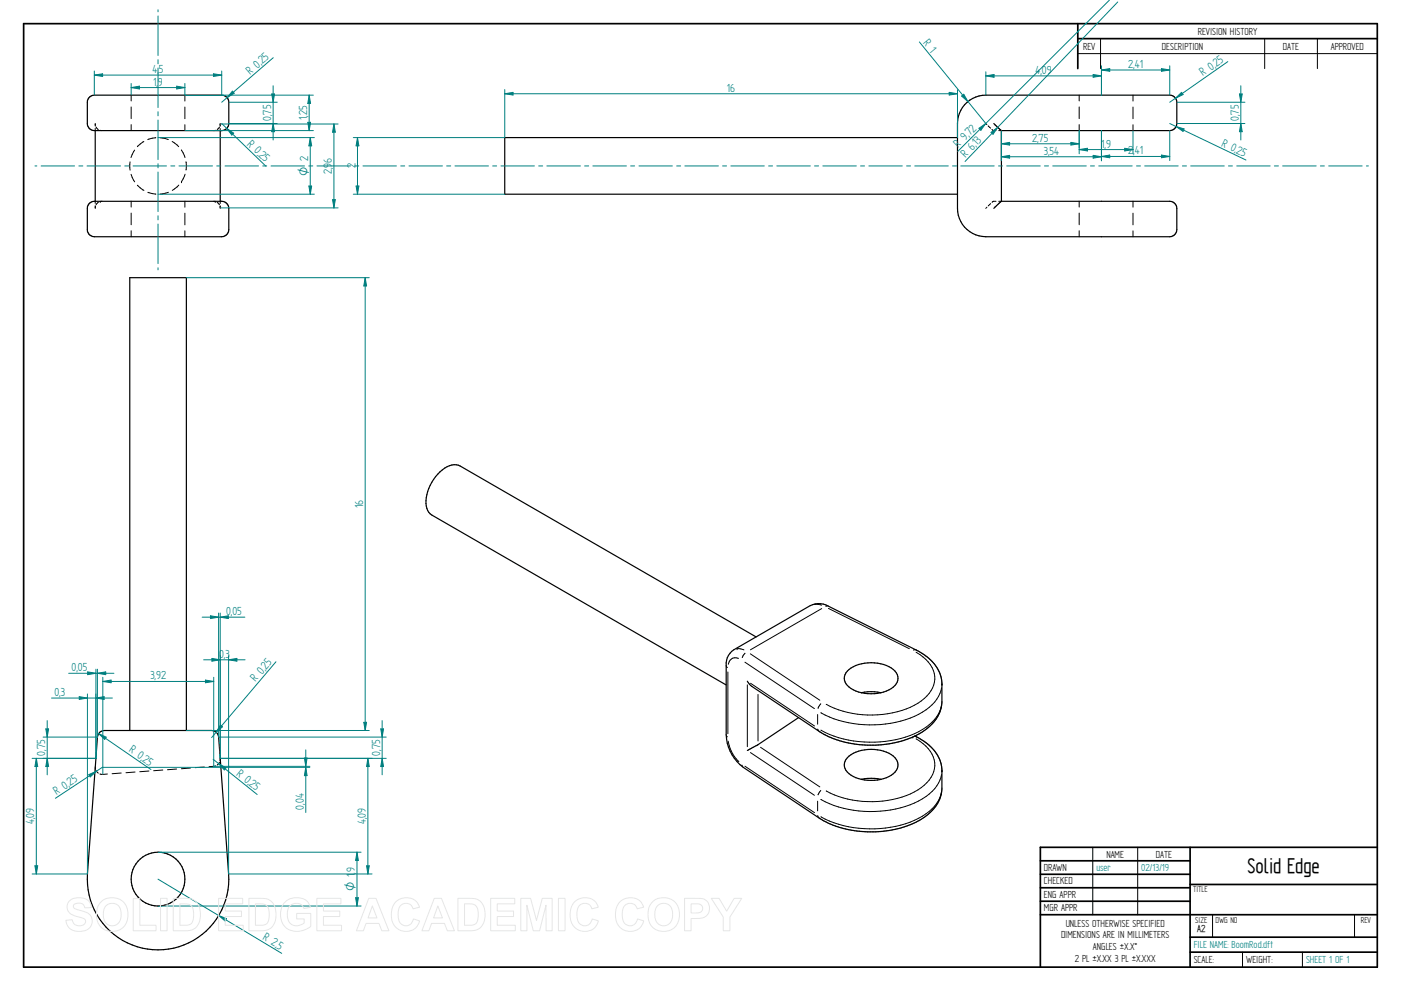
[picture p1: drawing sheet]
<svg xmlns="http://www.w3.org/2000/svg" width="594mm" height="420mm" viewBox="0 0 594 420" stroke-linecap="round" stroke-linejoin="round" font-family="sans-serif">
<g fill="none" stroke="#000" stroke-width=".72">
<path d="M10 10h574v400h-574zM457 10v19.1M457 16.4h127M504.6 359.2v50.8M584 359.2h-142.9v50.8M441.1 365h63.5M441.1 370.7h63.5M441.1 376.4h63.5M504.6 375h79.4M441.1 382.1h63.5M441.1 387.8h142.9M504.6 397.3h79.4"/>
<path d="M504.6 403.7h79.4"/>
</g>
<g fill="none" stroke="#000" stroke-width=".42">
<path d="M466.7 16.4v12.7M536.3 16.4v12.7M558.6 16.4v12.7M457 22.7h127M40.4 52.4v.6M40.4 52.6v.9M40.4 54.4v1M40.7 53.8l1 1.1M42.4 55.2l.8 .2M55.6 40.3v2.5M55.6 45.3v5M55.6 52.8v2.6"/>
<path d="M61 60l-2.8 2.2M66.1 58.4l-3.5 .8M67.9 58.4l3.5 .8M73 60l2.8 2.2M78.4 40.3v2.5M78.4 45.4v4.9M78.4 52.9v2.5M91.3 55.2l-.7 .2M93.1 53.8l-1 1.1M93.4 52.4l-.1 .7M93.4 52.6v.9M93.4 54.5v.9"/>
<path d="M418 52.4l.5 .4M419 53.4l1.1 1M420.6 54.9l.6 .5h1.2M423.5 55.4h1.1M457.6 40.3v2.5M457.6 45.3v5M457.6 52.8v2.6M480.4 40.3v2.5M480.4 45.4v4.9M480.4 52.9v2.5M55.2 68.6v3.5M55.6 73.9l1.5 3.2"/>
<path d="M57.1 63.6l-1.6 3.2M58.2 78.5l2.8 2.2M75.8 78.5l-2.7 2.2M76.9 63.6l1.5 3.2M77 77h.1M78.5 73.9l-1.5 3.1M78.9 68.6v3.5M40.4 85.3v.9M40.4 87.2v.9M40.5 87.6l-.1 .7M41.7 85.8l-1 1M42.5 85.4h.1"/>
<path d="M43.2 85.3l-.7 .1M55.6 85.3v2.5M55.6 90.3v5M55.6 97.8v2.6M62.7 81.5l3.4 .8M71.4 81.5l-3.5 .8M78.4 85.3v2.5M78.4 90.4v4.9M78.4 97.9v2.5M90.6 85.3l.7 .1M91.3 85.4h.1M92.1 85.8l.9 1"/>
<path d="M93.3 87.6l.1 .7M93.4 85.3v1M93.4 87.2v.9M418.5 87.8l-.5 .5M420.1 86.3l-1 1M422.4 85.3h-1.2l-.5 .5M423.5 85.3h1.1M457.6 85.3v2.5M457.6 90.3v5M457.6 97.8v2.6M480.4 85.3v2.5M480.4 90.4v4.9"/>
<path d="M480.4 97.9v2.5M40.4 325.1v.7M40.4 325.8h.1M40.7 326.6l1 1.2M42.4 328.2l.9 .1M45.5 328.2l-2 .1M51.4 327.7l-3.9 .3M57.3 327.3l-3.9 .3M63.2 326.9l-3.9 .3M69 326.5l-3.9 .3M74.9 326.1l-3.9 .2M80.8 325.6l-3.9 .3"/>
<path d="M86.6 325.2l-3.8 .3M91.4 324.7l-2.8 .3M93.1 323.2l-1 1.2M93.4 321.7l-.1 .8M463.4 359.2v28.6M482.4 359.2v28.6M514.2 387.9v9.4M574.4 387.9v9.4M526.9 403.7v6.3M552.3 403.7v6.3"/>
</g>
<g fill="none" stroke="#000" stroke-width=".51">
<path d="M37.7 41.5l1-.9 1.3-.3 54.7 .1 1.2 .6 1 1.7v10.3l-1 1.7-1.9 .7-54.6-.1-1.3-.6-1-1.7-.1-9.7zM40.4 55.4v29.9M93.4 55.4v29.9M406 58.3h-192v24h192M421.4 52.4l3.2 3h71.4l1.9-.7 1-1.7 .1-9.7-.7-1.8-1-.9-1.3-.3h-78a12.1 12.1 0 0 0-12 12.1v35.9a12 12 0 0 0 12 12.1h78l1.3-.4 1-.8 .7-1.8-.1-9.7-1-1.7-1.9-.7h-71.4l-3.2 3M424.6 55.4v29.9M38.1 86l1.9-.7 54.7 .1 1.2 .6 1 1.7v10.3l-1 1.7-1.9 .7-54.6-.1-1.3-.6-1-1.7v-10.3zM42.2 310.5l2.1-.8h45.4a2.97 2.97 0 0 1 3 2.8l4.2 58a30 30 0 0 1-29.9 32.2 30 30 0 0 1-29.9-32.2l4.2-58zM55 309.7v-192h24v192"/>
<circle cx="67" cy="372.7" r="11.4"/>
</g>
<g fill="none" stroke="#008080" stroke-width=".42">
<path d="M67 4.1v.9M67 6.8v16.7M67 25.3v1.8M67 28.8v16.8M67 47.4v1.7M67 50.9v16.7M14.8 70.4h.8M17.4 70.4h14.2M33.4 70.4h1.7M36.9 70.4h14.2M52.9 70.4h1.7M56.4 70.4h14.2"/>
<path d="M67 69.4v1.8M67 72.9v16.8M72.4 70.4h1.7M75.9 70.4h14.2M91.9 70.4h1.7M95.4 70.4h14.2M111.4 70.4h1.7M114.9 70.4h14.2M130.9 70.4h1.7M134.4 70.4h14.2M150.4 70.4h1.7M153.9 70.4h14.2"/>
<path d="M169.9 70.4h1.7M173.4 70.4h14.2M189.4 70.4h1.7M192.9 70.4h14.2M208.9 70.4h1.7M212.4 70.4h14.2M228.4 70.4h1.7M231.9 70.4h14.2M247.9 70.4h1.7M251.4 70.4h14.2M267.4 70.4h1.7M270.9 70.4h14.2"/>
<path d="M286.9 70.4h1.7M290.4 70.4h14.2M306.4 70.4h1.7M309.9 70.4h14.2M325.9 70.4h1.7M329.4 70.4h14.2M345.4 70.4h1.7M348.9 70.4h14.2M364.9 70.4h1.7M368.4 70.4h14.2M384.4 70.4h1.7M387.9 70.4h14.2"/>
<path d="M403.9 70.4h1.7M407.4 70.4h14.2M423.4 70.4h1.7M426.9 70.4h14.2M442.9 70.4h1.7M446.4 70.4h14.2M462.4 70.4h1.7M465.9 70.4h14.2M481.9 70.4h1.7M485.4 70.4h14.2M501.4 70.4h1.7M504.9 70.4h14.2"/>
<path d="M520.9 70.4h1.7M524.4 70.4h14.2M540.4 70.4h1.7M543.9 70.4h14.2M559.9 70.4h1.7M563.4 70.4h14.2M579.4 70.4h.9M67 91.5v1.7M67 95v16.8M67 113.5v.9M90.4 321.9l18.6 14.9M92.7 323.8l3.1 1.7-.7 .9z"/>
</g>
<path d="M92.7 323.8l3.1 1.7-.7 .9z" fill="#008080"/>
<path d="M37.6 328.4l3.3-1.4-2.6 2.4zM43.4 325.3l-19.9 13.2" fill="none" stroke="#008080" stroke-width=".42"/>
<path d="M37.6 328.4l3.3-1.4-2.6 2.4z" fill="#008080"/>
<path d="M43.6 287.1v41.2M43.6 288.9l3.5-.6v1.2zM90.6 287.1v37.8" fill="none" stroke="#008080" stroke-width=".42"/>
<path d="M43.6 288.9l3.5-.6v1.2z" fill="#008080"/>
<path d="M87.1 288.3l3.5 .6-3.5 .6z" fill="none" stroke="#008080" stroke-width=".42"/>
<path d="M87.1 288.3l3.5 .6-3.5 .6z" fill="#008080"/>
<path d="M43.6 288.9h47M43.4 325.3h88M90.6 324.9h40.8M129.7 325.3l.5 3.5h-1.1z" fill="none" stroke="#008080" stroke-width=".42"/>
<path d="M129.7 325.3l.5 3.5h-1.1z" fill="#008080"/>
<path d="M129.1 321.4h1.1l-.5 3.5z" fill="none" stroke="#008080" stroke-width=".42"/>
<path d="M129.1 321.4h1.1l-.5 3.5z" fill="#008080"/>
<path d="M149.8 58.3h64.2M151 78.9h1.2l-.6 3.4zM149.8 82.3h64.2M129.7 317.9v26.6" fill="none" stroke="#008080" stroke-width=".42"/>
<path d="M151 78.9h1.2l-.6 3.4z" fill="#008080"/>
<path d="M151.6 58.3l.6 3.5h-1.2z" fill="none" stroke="#008080" stroke-width=".42"/>
<path d="M151.6 58.3l.6 3.5h-1.2z" fill="#008080"/>
<path d="M93.4 52.6h50M151.6 58.3v24M93.4 88.1h50M141 84.6h1.2l-.6 3.5z" fill="none" stroke="#008080" stroke-width=".42"/>
<path d="M141 84.6h1.2l-.6 3.5z" fill="#008080"/>
<path d="M141.6 52.6l.6 3.4h-1.2z" fill="none" stroke="#008080" stroke-width=".42"/>
<path d="M141.6 52.6l.6 3.4h-1.2z" fill="#008080"/>
<path d="M94 52.4l18.7 18M96.2 54.4l2.9 2.1-.8 .8zM141.6 52.6v35.5" fill="none" stroke="#008080" stroke-width=".42"/>
<path d="M96.2 54.4l2.9 2.1-.8 .8z" fill="#008080"/>
<path d="M97 52.4h20.6M97 43.3h20.6M115.8 52.4l.6 3.4h-1.2z" fill="none" stroke="#008080" stroke-width=".42"/>
<path d="M115.8 52.4l.6 3.4h-1.2z" fill="#008080"/>
<path d="M115.2 39.8h1.2l-.6 3.5z" fill="none" stroke="#008080" stroke-width=".42"/>
<path d="M115.2 39.8h1.2l-.6 3.5z" fill="#008080"/>
<path d="M98.5 38.7l.8 .8-3 1.9zM115.8 36.4v23M115.9 24.5l-21.9 18.8" fill="none" stroke="#008080" stroke-width=".42"/>
<path d="M98.5 38.7l.8 .8-3 1.9z" fill="#008080"/>
<path d="M40 30.1v10.2M40 31.8l3.5-.5v1.1zM94 30.1v10.2" fill="none" stroke="#008080" stroke-width=".42"/>
<path d="M40 31.8l3.5-.5v1.1z" fill="#008080"/>
<path d="M90.5 31.3l3.5 .5-3.5 .6z" fill="none" stroke="#008080" stroke-width=".42"/>
<path d="M90.5 31.3l3.5 .5-3.5 .6z" fill="#008080"/>
<path d="M40 31.8h54M55.6 35.4v4.9M74.9 36.5l3.5 .6-3.5 .6zM78.4 35.4v4.9" fill="none" stroke="#008080" stroke-width=".42"/>
<path d="M74.9 36.5l3.5 .6-3.5 .6z" fill="#008080"/>
<path d="M55.6 37.1l3.5-.6v1.2z" fill="none" stroke="#008080" stroke-width=".42"/>
<path d="M55.6 37.1l3.5-.6v1.2z" fill="#008080"/>
<path d="M55.6 37.1h22.8M67 58.3h66.3M131 78.9h1.2l-.6 3.4zM67 82.3h66.3" fill="none" stroke="#008080" stroke-width=".42"/>
<path d="M131 78.9h1.2l-.6 3.4z" fill="#008080"/>
<path d="M131.6 58.3l.6 3.5h-1.2z" fill="none" stroke="#008080" stroke-width=".42"/>
<path d="M131.6 58.3l.6 3.5h-1.2z" fill="#008080"/>
<path d="M78.4 55.4h54.5M78.4 40.3h54.5M130.5 51.9h1.2l-.6 3.5zM131.6 58.3v24" fill="none" stroke="#008080" stroke-width=".42"/>
<path d="M130.5 51.9h1.2l-.6 3.5z" fill="#008080"/>
<path d="M131.1 40.3l.6 3.6h-1.2z" fill="none" stroke="#008080" stroke-width=".42"/>
<path d="M131.1 40.3l.6 3.6h-1.2z" fill="#008080"/>
<path d="M214 38v20.3M402.5 39.2l3.5 .6-3.5 .5zM406 38v20.3M131.1 40.3v15.1" fill="none" stroke="#008080" stroke-width=".42"/>
<path d="M402.5 39.2l3.5 .6-3.5 .5z" fill="#008080"/>
<path d="M214 39.8l3.5-.6v1.1z" fill="none" stroke="#008080" stroke-width=".42"/>
<path d="M214 39.8l3.5-.6v1.1z" fill="#008080"/>
<path d="M214 39.8h192M418 30.4v9.9M418 32.2l3.5-.6v1.2zM467.1 30.4v9.9" fill="none" stroke="#008080" stroke-width=".42"/>
<path d="M418 32.2l3.5-.6v1.2z" fill="#008080"/>
<path d="M463.5 31.6l3.6 .6-3.6 .6z" fill="none" stroke="#008080" stroke-width=".42"/>
<path d="M463.5 31.6l3.6 .6-3.6 .6z" fill="#008080"/>
<path d="M418 32.2h49.1M467.1 27.9v12.4M467.1 29.7l3.5-.6v1.1zM496 27.9v12.4" fill="none" stroke="#008080" stroke-width=".42"/>
<path d="M467.1 29.7l3.5-.6v1.1z" fill="#008080"/>
<path d="M492.5 29.1l3.5 .6-3.5 .5z" fill="none" stroke="#008080" stroke-width=".42"/>
<path d="M492.5 29.1l3.5 .6-3.5 .5z" fill="#008080"/>
<path d="M467.1 29.7h28.9M499 52.4h28.9M499 43.3h28.9M526.2 52.4l.5 3.4h-1.1z" fill="none" stroke="#008080" stroke-width=".42"/>
<path d="M526.2 52.4l.5 3.4h-1.1z" fill="#008080"/>
<path d="M525.6 39.8h1.1l-.5 3.5z" fill="none" stroke="#008080" stroke-width=".42"/>
<path d="M525.6 39.8h1.1l-.5 3.5z" fill="#008080"/>
<path d="M520.7 26.1l-24.7 17.2M526.2 36.4v23M498.5 41.7l2.5-2.5 .7 .9z" fill="none" stroke="#008080" stroke-width=".42"/>
<path d="M498.5 41.7l2.5-2.5 .7 .9z" fill="#008080"/>
<path d="M496 52.4l32.4 15.5M498.7 53.6l3.4 1.1-.5 1z" fill="none" stroke="#008080" stroke-width=".42"/>
<path d="M498.7 53.6l3.4 1.1-.5 1z" fill="#008080"/>
<path d="M457.6 55.4v9.8M480.4 55.4v9.8M476.9 62.9l3.5 .5-3.5 .6z" fill="none" stroke="#008080" stroke-width=".42"/>
<path d="M476.9 62.9l3.5 .5-3.5 .6z" fill="#008080"/>
<path d="M457.6 63.4l3.5-.5v1.1z" fill="none" stroke="#008080" stroke-width=".42"/>
<path d="M457.6 63.4l3.5-.5v1.1z" fill="#008080"/>
<path d="M467.1 55.4v12.7M496 55.4v12.7M457.6 63.4h22.8M467.1 66.3l3.5-.6v1.2z" fill="none" stroke="#008080" stroke-width=".42"/>
<path d="M467.1 66.3l3.5-.6v1.2z" fill="#008080"/>
<path d="M492.5 65.7l3.5 .6-3.5 .6z" fill="none" stroke="#008080" stroke-width=".42"/>
<path d="M492.5 65.7l3.5 .6-3.5 .6z" fill="#008080"/>
<path d="M424.6 55.4v12.8M467.1 55.4v12.8M463.5 65.9l3.6 .6-3.6 .6zM467.1 66.3h28.9" fill="none" stroke="#008080" stroke-width=".42"/>
<path d="M463.5 65.9l3.6 .6-3.6 .6z" fill="#008080"/>
<path d="M424.6 66.5l3.5-.6v1.2z" fill="none" stroke="#008080" stroke-width=".42"/>
<path d="M424.6 66.5l3.5-.6v1.2z" fill="#008080"/>
<path d="M474 .8l-64.8 67.7M420.2 56.1l2.9-2.1-2 2.9zM424.6 66.5h42.5" fill="none" stroke="#008080" stroke-width=".42"/>
<path d="M420.2 56.1l2.9-2.1-2 2.9z" fill="#008080"/>
<path d="M470.4 0l-64.3 64.2M415.1 54.4l2.9-2-2.1 2.8z" fill="none" stroke="#008080" stroke-width=".42"/>
<path d="M415.1 54.4l2.9-2-2.1 2.8z" fill="#008080"/>
<path d="M389.8 17.8l28.2 34.6M407.7 40.7l1-.7 1.7 3.1z" fill="none" stroke="#008080" stroke-width=".42"/>
<path d="M407.7 40.7l1-.7 1.7 3.1z" fill="#008080"/>
<path d="M457.6 55.4v7.3M424.6 61l3.5-.6v1.1z" fill="none" stroke="#008080" stroke-width=".42"/>
<path d="M424.6 61l3.5-.6v1.1z" fill="#008080"/>
<path d="M454.1 60.4l3.5 .6-3.5 .5z" fill="none" stroke="#008080" stroke-width=".42"/>
<path d="M454.1 60.4l3.5 .6-3.5 .5z" fill="#008080"/>
<path d="M424.6 61h33M79 117.7h77.6M79 309.7h77.6M154.3 306.2h1.1l-.6 3.5z" fill="none" stroke="#008080" stroke-width=".42"/>
<path d="M154.3 306.2h1.1l-.6 3.5z" fill="#008080"/>
<path d="M154.8 117.7l.6 3.5h-1.1z" fill="none" stroke="#008080" stroke-width=".42"/>
<path d="M154.8 117.7l.6 3.5h-1.1z" fill="#008080"/>
<path d="M154.8 117.7v192M93.4 321.5h64.4M156 321.5l.6 3.5h-1.2zM96.9 370.5h60.9" fill="none" stroke="#008080" stroke-width=".42"/>
<path d="M156 321.5l.6 3.5h-1.2z" fill="#008080"/>
<path d="M155.4 367.1h1.2l-.6 3.4z" fill="none" stroke="#008080" stroke-width=".42"/>
<path d="M155.4 367.1h1.2l-.6 3.4z" fill="#008080"/>
<path d="M92.7 312.5h71.1M93.4 321.5h70.4M156 321.5v49M162 321.5l.6 3.5h-1.1z" fill="none" stroke="#008080" stroke-width=".42"/>
<path d="M162 321.5l.6 3.5h-1.1z" fill="#008080"/>
<path d="M161.5 309h1.1l-.6 3.5z" fill="none" stroke="#008080" stroke-width=".42"/>
<path d="M161.5 309h1.1l-.6 3.5z" fill="#008080"/>
<path d="M89.9 279.1l3.5 .6-3.5 .6zM93.4 278v43.5M96.9 278v92.5M162 305.5v23" fill="none" stroke="#008080" stroke-width=".42"/>
<path d="M89.9 279.1l3.5 .6-3.5 .6z" fill="#008080"/>
<path d="M96.9 279.7l3.6-.6v1.2z" fill="none" stroke="#008080" stroke-width=".42"/>
<path d="M96.9 279.7l3.6-.6v1.2z" fill="#008080"/>
<path d="M86.4 279.7h17.5M117 280.6l-27.3 32.1M93.5 307.4l.9 .7-2.8 2.3z" fill="none" stroke="#008080" stroke-width=".42"/>
<path d="M93.5 307.4l.9 .7-2.8 2.3z" fill="#008080"/>
<path d="M92.7 259.9v52.6M93.4 259.9v61.6M93.4 261.7l3.5-.6v1.2z" fill="none" stroke="#008080" stroke-width=".42"/>
<path d="M93.4 261.7l3.5-.6v1.2z" fill="#008080"/>
<path d="M89.2 261.1l3.5 .6-3.5 .6z" fill="none" stroke="#008080" stroke-width=".42"/>
<path d="M89.2 261.1l3.5 .6-3.5 .6z" fill="#008080"/>
<path d="M85.7 261.7h18.1M67 361.3h86.1M67 384.1h86.1M150.8 380.6h1.2l-.6 3.5z" fill="none" stroke="#008080" stroke-width=".42"/>
<path d="M150.8 380.6h1.2l-.6 3.5z" fill="#008080"/>
<path d="M151.4 361.3l.6 3.5h-1.2z" fill="none" stroke="#008080" stroke-width=".42"/>
<path d="M151.4 361.3l.6 3.5h-1.2z" fill="#008080"/>
<path d="M67 372.7l52.5 31.5M151.4 361.3v22.8M92.7 388.2l3.3 1.3-.5 1z" fill="none" stroke="#008080" stroke-width=".42"/>
<path d="M92.7 388.2l3.3 1.3-.5 1z" fill="#008080"/>
<path d="M13.6 321.5h27.1M13.6 370.5h23.5M14.8 367.1h1.2l-.6 3.4z" fill="none" stroke="#008080" stroke-width=".42"/>
<path d="M14.8 367.1h1.2l-.6 3.4z" fill="#008080"/>
<path d="M15.4 321.5l.6 3.5h-1.2z" fill="none" stroke="#008080" stroke-width=".42"/>
<path d="M15.4 321.5l.6 3.5h-1.2z" fill="#008080"/>
<path d="M33.6 295.4l3.5 .6-3.5 .5zM37.1 294.2v76.3M40.7 294.2v27.3M15.4 321.5v49" fill="none" stroke="#008080" stroke-width=".42"/>
<path d="M33.6 295.4l3.5 .6-3.5 .5z" fill="#008080"/>
<path d="M40.7 296l3.4-.6v1.1z" fill="none" stroke="#008080" stroke-width=".42"/>
<path d="M40.7 296l3.4-.6v1.1z" fill="#008080"/>
<path d="M21.8 296h25.9M18.3 312.5h23M19.4 309h1.2l-.6 3.5zM18.3 321.5h22.4" fill="none" stroke="#008080" stroke-width=".42"/>
<path d="M19.4 309h1.2l-.6 3.5z" fill="#008080"/>
<path d="M20 321.5l.6 3.5h-1.2z" fill="none" stroke="#008080" stroke-width=".42"/>
<path d="M20 321.5l.6 3.5h-1.2z" fill="#008080"/>
<path d="M40.7 283.7v37.8M41.3 283.7v28.8M41.3 285.5l3.5-.6v1.1zM20 305.5v23" fill="none" stroke="#008080" stroke-width=".42"/>
<path d="M41.3 285.5l3.5-.6v1.1z" fill="#008080"/>
<path d="M37.2 284.9l3.5 .6-3.5 .5z" fill="none" stroke="#008080" stroke-width=".42"/>
<path d="M37.2 284.9l3.5 .6-3.5 .5z" fill="#008080"/>
<path d="M29.1 285.5h19.2M41.8 311l22.2 15.3M41.8 311l3.2 1.5-.6 1z" fill="none" stroke="#008080" stroke-width=".42"/>
<path d="M41.8 311l3.2 1.5-.6 1z" fill="#008080"/>
<path d="M320.6 270l-125.5-72.4a7.4 7.4 0 0 0-8.5 2.5 17.2 17.2 0 0 0-5.6 15.5 4.6 4.6 0 0 0 2.1 2.8l124.8 72M316.9 288.8l1.9 2.2 29.5 19.7a35.5 35.5 0 0 0 12.8 4.6 47 47 0 0 0 15.4 .1l3.3-.6a27 27 0 0 0 17.9-11.1 13.6 13.6 0 0 0 1.7-5.9v-8.2a17.4 17.4 0 0 0-10.8-14l-38.4-19.1a8.1 8.1 0 0 0-6.7 .3l-33.2 19.4a7.3 7.3 0 0 0-2.4 4.9v30.4a18.1 18.1 0 0 0 7.3 13.8l34.1 22.7 5.6 2.4 6.9 1.7a47.7 47.7 0 0 0 14.7 .1l3.3-.6a27 27 0 0 0 17.9-11.2 13.4 13.4 0 0 0 1.7-5.9v-8.2a17.4 17.4 0 0 0-11-14l-.5-.3M359.3 284.5a16.1 16.1 0 0 1 20.2 0 4.6 4.6 0 0 1-1.6 7.4 16.7 16.7 0 0 1-18.6-1.3 4.2 4.2 0 0 1 0-6.1zM365.2 293.7l4.2-.5 4.2 .5M338.6 304.2l-17.5 11.7-4.2 2.3M360 320.5a16.9 16.9 0 0 1 18.8 0 4.7 4.7 0 0 1-.9 8.2 16.7 16.7 0 0 1-18.6-1.3 4.4 4.4 0 0 1 .7-6.9zM365.2 330.4l4.2-.4 4.2 .4" fill="none" stroke="#000" stroke-width=".51"/>
<g fill="none" stroke="#000" stroke-width=".42">
<path d="M345.1 256.2l3.3 .4M348.4 258l-30.2 17.5M350.8 256.9l-.6 .1M351.3 257.9l34.3 17.1M312.5 275h.1M312.5 275l3 .5M313.1 279.1a3 3 0 0 0-4.3 2.5M315.9 276.9l-1.2 1.9M318.2 277.2l29.4 19.7M388 275.5l-.6 .1M388.4 276.5a13.8 13.8 0 0 1 8 11.5 14.2 14.2 0 0 1-8.7 11 42.2 42.2 0 0 1-37.4-.4M308 282.5l.4 .5"/>
<path d="M308.6 284.9v26.2M315.9 280.8l29.4 19.6M316.9 290.4v26.2M318.3 289.7l27.1 18.1M321.4 294.4v19.8M348.1 298.4l-1.2 1.8M399.2 291.6a16.3 16.3 0 0 1-9.7 11.3 47 47 0 0 1-41.4-.7M399.2 299a16.5 16.5 0 0 1-9.7 11.2 47.3 47.3 0 0 1-41.4-.7M308 311.9l.4 .5M308.8 314.2a15.6 15.6 0 0 0 4.5 8.7M318.2 319.1l27.1 18.1M322.5 316.8l25.1 16.8"/>
<path d="M346.7 302.9v4.1M346.7 309.1l.3 .7M346.9 300.2v.1M387 312.5h.1M388.1 312.2l-.7 .1M388.4 313.3a13.8 13.8 0 0 1 8 11.4 14.2 14.2 0 0 1-8.7 11 42.6 42.6 0 0 1-37.4-.3M314.6 324.4l.2 .6M315.9 324.9l29.5 19.7M346.7 339.7v4.1M348.1 335.2l-1.2 1.8M399.2 335.7a16.3 16.3 0 0 1-9.7 11.2 47.1 47.1 0 0 1-41.4-.6M399.2 328.4a16.3 16.3 0 0 1-9.7 11.2 47 47 0 0 1-41.4-.7"/>
<path d="M346.7 345.8l.3 .7"/>
</g>
<g fill="#000">
<circle cx="399.4" cy="290" r=".25"/>
<circle cx="399.4" cy="326.8" r=".25"/>
<circle cx="399.4" cy="326.7" r=".25"/>
</g>
<g fill="none" stroke="#e6e6e6" stroke-width=".42">
<path d="M29.6 381.8a6.5 6.5 0 0 1 8.5 .8l.6 2.2-2.8 .1a2.7 2.7 0 0 0-2.1-2 2.7 2.7 0 0 0-2.7 1.1 1.87 1.87 0 0 0 2.2 1.8l1.4 .4a4.4 4.4 0 0 1 4 6.2 6.4 6.4 0 0 1-9.1 1.3l-1.2-1.8-.5-1.7 2.7-.3a2.94 2.94 0 0 0 2.6 2.6 2.94 2.94 0 0 0 3.1-1.9 2.67 2.67 0 0 0-2.9-1.8 4.9 4.9 0 0 1-5-4.3l.4-1.6zM42.8 382.4a6.9 6.9 0 0 1 8.3-.8 6.9 6.9 0 0 1 3 7.7 6.7 6.7 0 0 1-8 5.5 6.7 6.7 0 0 1-5.1-8.3 6.1 6.1 0 0 1 1.8-4.1zM44.8 384.2a3.9 3.9 0 0 1 4.6-.8 3.9 3.9 0 0 1 2 4.3 3.8 3.8 0 0 1-1.9 4.3 3.8 3.8 0 0 1-4.6-.7 6.6 6.6 0 0 1-.1-7.1zM56.5 381h2.8v11.3h6.9v2.3h-9.7zM68.1 380.9h2.8v13.7h-2.8zM73.5 380.9h5a5.9 5.9 0 0 1 6.5 7 5.9 5.9 0 0 1-6.3 6.7h-5.2zM76.3 383.2h1.8a3.4 3.4 0 0 1 4 3.9v1.2a3.2 3.2 0 0 1-3.8 4h-2zM92.7 380.9h10.2v2.3h-7.4v3h6.9v2.4h-6.9v3.7h7.7v2.3h-10.5zM105.5 380.9h5.1a5.9 5.9 0 0 1 6.4 7 5.9 5.9 0 0 1-6.3 6.7h-5.2zM108.3 383.2h1.9a3.4 3.4 0 0 1 4 3.9v1.2a3.2 3.2 0 0 1-3.8 4h-2.1zM120.9 382.4a7.3 7.3 0 0 1 9.7 .1l1 2.2-2.7 .5a3.7 3.7 0 0 0-4.6-2 3.7 3.7 0 0 0-2.5 4.4 4.2 4.2 0 0 0 2.2 4.5 4.2 4.2 0 0 0 5-.8v-1.7h-3.2v-2.3h6v5.4a8.1 8.1 0 0 1-11.8-.8 8.3 8.3 0 0 1 .9-9.5zM134.4 380.9h10.2v2.3h-7.4v3h6.9v2.4h-6.9v3.7h7.6v2.3h-10.4z"/>
<path d="M156.4 380.9h3l5.5 13.7h-3l-1.2-3.1h-5.5l-1.1 3.1h-3zM157.9 384.1l1.9 5.1h-3.7zM167.7 382.5a6 6 0 0 1 10.2 2.1l-2.8 .7a3.2 3.2 0 0 0-3.9-2.2 3.2 3.2 0 0 0-2.4 3.8 4.6 4.6 0 0 0 2.5 5.5 3.2 3.2 0 0 0 4-2.8l2.6 .8a6.1 6.1 0 0 1-7.2 4.3 6.1 6.1 0 0 1-4.8-6.8 7.7 7.7 0 0 1 1.8-5.4zM184.1 380.9h3.1l5.5 13.7h-3l-1.2-3.1h-5.5l-1.1 3.1h-3zM185.7 384.1l1.9 5.1h-3.8zM194.2 380.9h5a5.9 5.9 0 0 1 6.5 7 5.9 5.9 0 0 1-6.3 6.7h-5.2zM197 383.2h1.8a3.4 3.4 0 0 1 4 3.9v1.2a3.2 3.2 0 0 1-3.8 4h-2zM208.1 380.9h10.2v2.3h-7.4v3h6.9v2.4h-6.9v3.7h7.6v2.3h-10.4zM220.8 380.9h4.2l2.5 9.3 2.4-9.3h4.2v13.7h-2.5l-.1-10.8-2.7 10.8h-2.7l-2.7-10.8v10.8h-2.6zM236.8 380.9h2.8v13.7h-2.8zM243.5 382.5a6 6 0 0 1 10.2 2.1l-2.8 .7a3.2 3.2 0 0 0-3.8-2.2 3.2 3.2 0 0 0-2.4 3.8 4.6 4.6 0 0 0 2.4 5.5 3.2 3.2 0 0 0 4-2.8l2.6 .8a6.1 6.1 0 0 1-7.2 4.3 6.1 6.1 0 0 1-4.7-6.8 7.7 7.7 0 0 1 1.7-5.4zM262.7 382.5a6 6 0 0 1 10.2 2.1l-2.7 .7a3.2 3.2 0 0 0-3.9-2.2 3.2 3.2 0 0 0-2.4 3.8 4.6 4.6 0 0 0 2.4 5.5 3.2 3.2 0 0 0 4-2.8l2.7 .8a6.1 6.1 0 0 1-7.2 4.3 6.1 6.1 0 0 1-4.8-6.8 7.7 7.7 0 0 1 1.7-5.4z"/>
<path d="M276.7 382.4a6.9 6.9 0 0 1 8.3-.8 6.9 6.9 0 0 1 3 7.7 6.7 6.7 0 0 1-8.1 5.5 6.7 6.7 0 0 1-5.1-8.3 6.1 6.1 0 0 1 1.9-4.1zM278.7 384.2a3.9 3.9 0 0 1 4.6-.8 3.9 3.9 0 0 1 1.9 4.3 3.8 3.8 0 0 1-1.8 4.3 3.8 3.8 0 0 1-4.7-.7 6.6 6.6 0 0 1 0-7.1zM290.3 380.9h5.2a4.4 4.4 0 0 1 5.4 4.3 4.4 4.4 0 0 1-5.4 4.2h-2.4v5.2h-2.8zM293.1 383.2h1.8a2.1 2.1 0 0 1 2.6 .6 2.1 2.1 0 0 1 0 2.6 3.4 3.4 0 0 1-2.9 .7h-1.5zM301.6 380.9h3.3l3.2 5.4 3.2-5.4h3.2l-5 7.9v5.8h-2.8v-5.8z"/>
</g>
<text font-size="10.1" x="529" y="370.2">Solid Edge</text>
<g font-size="5.6" fill="#008080">
<text x="391.3" y="18.2" transform="rotate(51 391.3 18.2)">R 1</text>
<text x="111.2" y="27.3" transform="rotate(-41 111.2 27.3)">25</text>
<text x="478.4" y="28.8">2,41</text>
<text x="515.8" y="28.5" transform="rotate(-35 515.8 28.5)">25</text>
<text x="64.7" y="31">4,5</text>
<text x="106" y="31.8" transform="rotate(-41 106 31.8)">R 0,</text>
<text x="439.1" y="31.3">4,09</text>
<text x="510.1" y="32.4" transform="rotate(-35 510.1 32.4)">R 0,</text>
<text x="64.9" y="36.3">1,9</text>
<text x="308.2" y="38.9">16</text>
<text x="114.9" y="51.3" transform="rotate(-90 114.9 51.3)">0,75</text>
<text x="130.3" y="51" transform="rotate(-90 130.3 51)">1,25</text>
<text x="525.3" y="51.3" transform="rotate(-90 525.3 51.3)">0,75</text>
<text x="411.3" y="57.8" transform="rotate(-45 411.3 57.8)">72</text>
<text x="104.5" y="61.3" transform="rotate(44 104.5 61.3)">R 0,</text>
<text x="406.4" y="62.7" transform="rotate(-45 406.4 62.7)">R 9,</text>
<text x="414.3" y="61.9" transform="rotate(-46 414.3 61.9)">13</text>
<text x="437.6" y="60.1">2,75</text>
<text x="442.6" y="65.6">3,54</text>
<text x="466.9" y="62.6">1,9</text>
<text x="478.4" y="65.4">2,41</text>
<text x="517.7" y="61.8" transform="rotate(26 517.7 61.8)">R 0,</text>
<text x="523.9" y="64.8" transform="rotate(26 523.9 64.8)">25</text>
<text x="109.5" y="66.1" transform="rotate(44 109.5 66.1)">25</text>
<text x="150.7" y="71.4" transform="rotate(-90 150.7 71.4)">2</text>
<text x="409.4" y="67" transform="rotate(-46 409.4 67)">R 6,</text>
<text x="140.8" y="73.9" transform="rotate(-90 140.8 73.9)">2,96</text>
<text x="154" y="215.5" transform="rotate(-90 154 215.5)">16</text>
<text x="95.8" y="260.8">0,05</text>
<text x="92.9" y="278.8">0,3</text>
<text x="30.3" y="284.6">0,05</text>
<text x="112.9" y="284.1" transform="rotate(-50 112.9 284.1)">25</text>
<text x="63.7" y="288">3,92</text>
<text x="108.4" y="289.3" transform="rotate(-50 108.4 289.3)">R 0,</text>
<text x="23.1" y="295.1">0,3</text>
<text x="19.2" y="320.5" transform="rotate(-90 19.2 320.5)">0,75</text>
<text x="54.4" y="318.6" transform="rotate(34 54.4 318.6)">R 0,</text>
<text x="60.1" y="322.5" transform="rotate(34 60.1 322.5)">25</text>
<text x="161.2" y="320.5" transform="rotate(-90 161.2 320.5)">0,75</text>
<text x="100" y="328.5" transform="rotate(39 100 328.5)">R 0,</text>
<text x="29.8" y="333.3" transform="rotate(-33 29.8 333.3)">25</text>
<text x="105.4" y="332.8" transform="rotate(39 105.4 332.8)">25</text>
<text x="24" y="337.1" transform="rotate(-33 24 337.1)">R 0,</text>
<text x="128.8" y="343.2" transform="rotate(-90 128.8 343.2)">0,04</text>
<text x="14.5" y="349.5" transform="rotate(-90 14.5 349.5)">4,09</text>
<text x="155.1" y="349.5" transform="rotate(-90 155.1 349.5)">4,09</text>
<text x="111.2" y="398.2" transform="rotate(31 111.2 398.2)">R 2,</text>
<text x="117.2" y="401.8" transform="rotate(31 117.2 401.8)">5</text>
</g>
<g font-size="5.4" fill="#008080">
<text x="130.7" y="74.4" transform="rotate(-90 130.7 74.4)">O 2</text>
<text x="150.5" y="377.8" transform="rotate(-90 150.5 377.8)">O 1,9</text>
</g>
<g font-size="4.9">
<text x="507.9" y="14.7">REVISION HISTORY</text>
<text x="459.3" y="21">REV</text>
<text x="492.7" y="21">DESCRIPTION</text>
<text x="544" y="21">DATE</text>
<text x="564.3" y="21">APPROVED</text>
<text x="469.1" y="363.6">NAME</text>
<text x="490.1" y="363.6">DATE</text>
<text x="442.7" y="369.3">DRAWN</text>
<text x="442.7" y="375">CHECKED</text>
<text x="442.7" y="380.7">ENG APPR</text>
<text x="442.7" y="386.4">MGR APPR</text>
<text x="451.9" y="392.9">UNLESS OTHERWISE SPECIFIED</text>
<text x="449.9" y="397.9">DIMENSIONS ARE IN MILLIMETERS</text>
<text x="455.7" y="407.8">2 PL ±X.XX 3 PL ±X.XXX</text>
<text x="463.5" y="402.9">ANGLES ±X.X°</text>
<text x="506.2" y="408.3">SCALE:</text>
<text x="528.4" y="408.3">WEIGHT:</text>
</g>
<g font-size="4.9" fill="#008080">
<text x="464.9" y="369.3">user</text>
<text x="483.9" y="369.3">02/13/19</text>
<text x="506.2" y="402">FILE NAME: BoomRod.dft</text>
<text x="553.8" y="408.4">SHEET 1 OF 1</text>
</g>
<text font-size="4.8" x="507.7" y="395.3">A2</text>
<g font-size="4.1">
<text x="505.9" y="378.3">TITLE</text>
<text x="506.9" y="391.1">SIZE</text>
<text x="515.4" y="391.1">DWG NO</text>
<text x="577" y="391.1">REV</text>
</g>
</svg>
